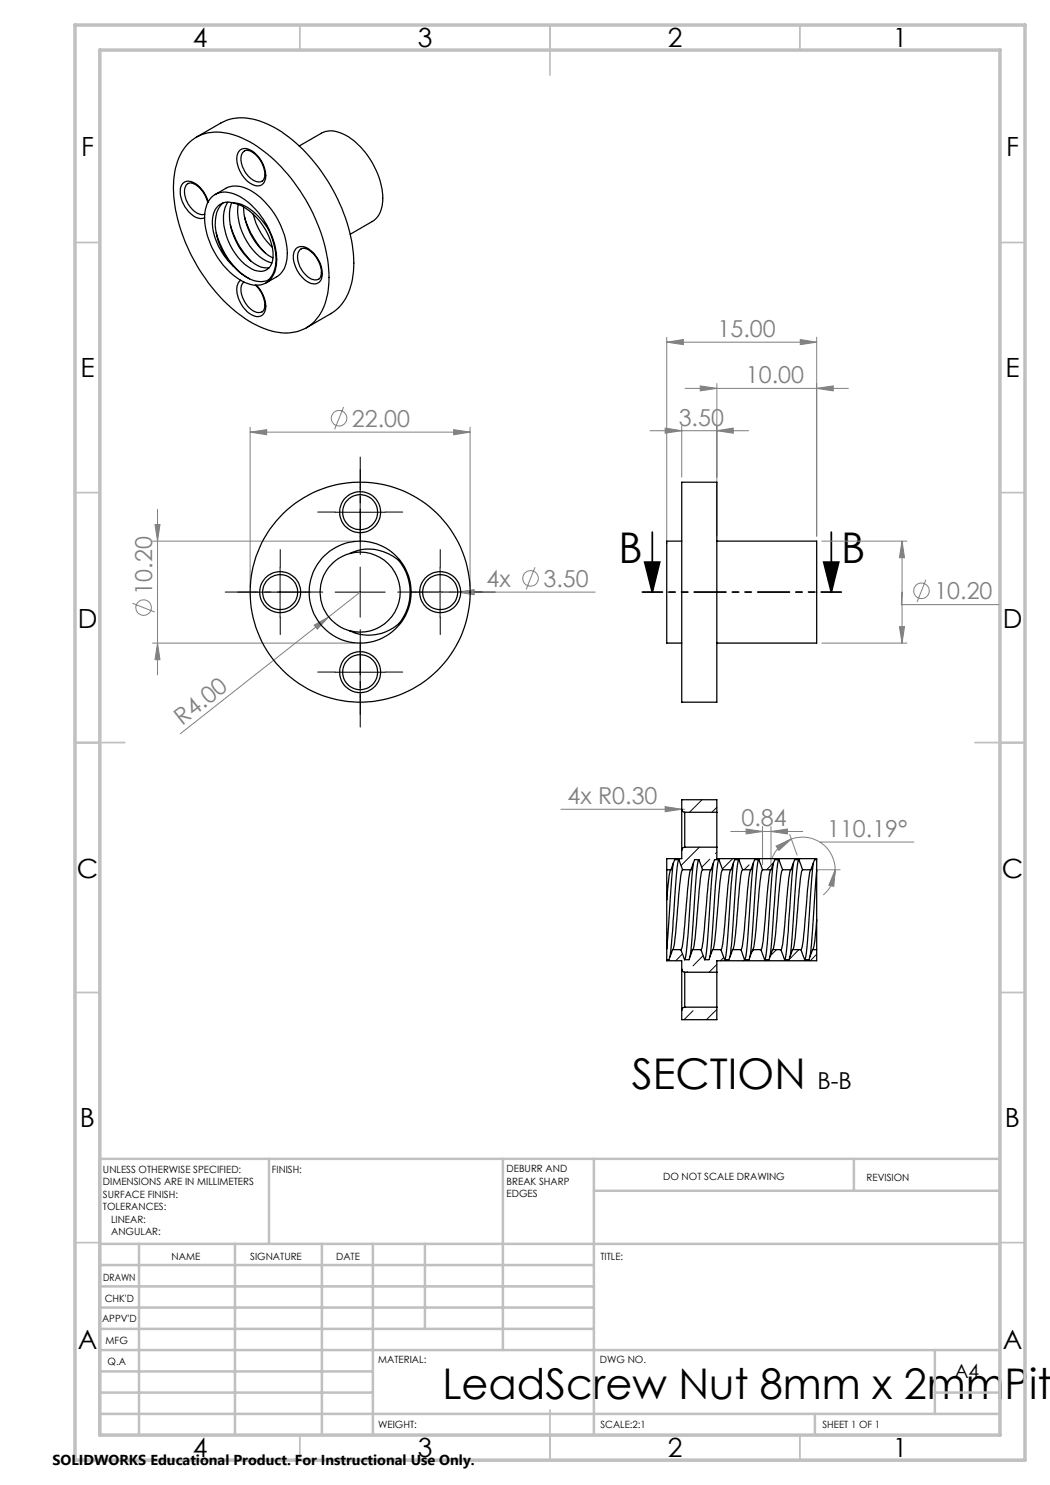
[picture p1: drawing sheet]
<svg xmlns="http://www.w3.org/2000/svg" width="210mm" height="297mm" viewBox="0 0 210 297" stroke-linecap="round" stroke-linejoin="round" font-family="sans-serif">
<g fill="none" stroke="#808080" stroke-width=".2">
<path d="M133.3 68.4l3.4-.5v1zM133.3 67.4v41.4M133.3 68.4h30M137 77.7h32.7M140.1 77.2l3.3 .5-3.3 .5zM143.4 76.7v30.5M160.1 67.9l3.2 .5-3.2 .5zM163.3 77.7l3.4-.5v1zM163.3 67.4v39.8M50 86.4l3.3-.5v1.1zM50 85.4v32M50 86.4h44"/>
<path d="M68.7 81.4l-1.8 4.5M90.7 85.9l3.3 .5-3.3 .6zM94 85.4v32M130 86.1h19.7M133 85.6l3.3 .5-3.3 .5zM136.3 85.1v10.3M143.4 86.1l3.2-.5v1zM30.5 108.2h40.5M31 104.9h1l-.5 3.3zM31.5 101.9v33.1M72 118.4l-35.9 28.4M84.5 118.4h34.5"/>
<path d="M91.5 118.4l3.3-.5v1.1zM107 113.4l-1.8 4.5M164.4 108.2h17M180.4 108.2l.5 3.3h-1zM180.4 108.2v20.4M180.4 118.4l-.1 2.5h19.5M185.2 116l-1.8 4.4M26.5 120.6l4.4 1.8M30.5 128.6h40.5M31.5 128.6l.5 3.3h-1zM62.8 125l3-1.6-2.3 2.4zM164.4 128.6h17"/>
<path d="M179.9 125.3h1l-.5 3.3zM112.2 161.9h24.7M133 161.3l3.3 .6-3.3 .4zM146.2 166.3h14.3M149.2 165.8l3.3 .5-3.3 .5zM152.5 165.3v7.6M154.2 166.3l3.3-.5v1zM154.2 165.3v7.6M155.2 169.2l3.1-1.4-2.5 2.3zM157.9 166.9l1.5 4.1M158.3 167.8a6.5 6.5 0 0 1 8.7 6.2M158.3 167.8a6.7 6.7 0 0 0-4 4"/>
<path d="M163.2 174h4.8M167 174l-.2 3.3-1-.2zM167 174a6.7 6.7 0 0 1-2.4 5M182.8 168.4h-18.7l.2 .2"/>
<circle cx="67.8" cy="83.7" r="1.56"/>
<circle cx="106.1" cy="115.7" r="1.56"/>
<circle cx="184.3" cy="118.2" r="1.55"/>
<circle cx="28.7" cy="121.5" r="1.56"/>
</g>
<path d="M128.9 112.4h3l-1.4 6zM130.5 106.4v12M164.7 112.4h3l-1.4 6zM166.3 106.4v12" fill="none" stroke="#000" stroke-width=".35"/>
<path d="M62 118.4h-17M72 108.4v-17M82 118.4h17M72 128.4v17" fill="none" stroke="#000" stroke-width=".2" stroke-dasharray="15.2 1.3 1.3 1.3" stroke-dashoffset="8.6"/>
<g fill="none" stroke="#000" stroke-width=".2" stroke-dasharray="15.2 1.3 1.3 1.3">
<path d="M72 97.4v-3.5M51 118.4h-3.5M56 113.4v-3.5M61 118.4h3.5M67 102.4h-3.5M72 107.4v3.5M77 102.4h3.5M83 118.4h-3.5M88 113.4v-3.5M93 118.4h3.5M56 123.4v3.5M67 134.4h-3.5"/>
<path d="M72 129.4v-3.5M72 139.4v3.5M77 134.4h3.5M88 123.4v3.5"/>
</g>
<path d="M72 97.4v10M51 118.4h10M56 113.4v10M67 118.4h10M67 102.4h10M72 113.4v10M83 118.4h10M88 113.4v10M67 134.4h10M72 129.4v10" fill="none" stroke="#000" stroke-width=".2"/>
<path d="M168.3 118.4h-39.8" fill="none" stroke="#000" stroke-width=".35" stroke-dasharray="6.3 1.3 1.3 1.3 1.3 1.3" stroke-dashoffset="2.3"/>
<g fill="none" stroke="#c0c0c0" stroke-width=".35">
<path d="M60 5v5M110 5v10M160 5v5M15 48.5h5M200 48.5h5M15 98.5h5M200 98.5h5M15 148.5h10M195 148.5h10M15 198.5h5M200 198.5h5M15 248.5h5"/>
<path d="M200 248.5h5M60 287v5M110 282v10M160 287v5"/>
</g>
<g fill="none" stroke="#c0c0c0" stroke-width=".5">
<path d="M53.8 231.8v17M100.6 231.8v38.2M118.8 231.8v55.2M118.8 238.2h81.2M170.8 231.8v6.4M200 231.8h-180v55.2M20 248.8h180M20 257.3h98.8M20 253h98.8M27.8 248.8v38.2M47 248.8v38.2M64.4 248.8v38.2"/>
<path d="M74.6 248.8v38.2M85 248.8v17M20 265.8h98.8M20 261.5h98.8M20 278.5h54.6M20 274.3h54.6M20 270h180M187 278.5h13M187 270v12.8M20 282.8h180M163 282.8v4.2"/>
</g>
<path d="M15 5h190v287h-190zM20 10h180v277h-180z" fill="none" stroke="#c0c0c0" stroke-width=".7"/>
<path d="M164.7 112.4h3l-1.4 6zM128.9 112.4h3l-1.4 6z" fill="#000"/>
<g fill="#808080">
<path d="M133 161.3l3.3 .6-3.3 .4z"/>
<path d="M62.8 125l3-1.6-2.3 2.4z"/>
<path d="M91.5 118.4l3.3-.5v1.1z"/>
<path d="M154.2 166.3l3.3-.5v1zM149.2 165.8l3.3 .5-3.3 .5z"/>
<path d="M143.4 86.1l3.2-.5v1zM133 85.6l3.3 .5-3.3 .5zM163.3 77.7l3.4-.5v1zM140.1 77.2l3.3 .5-3.3 .5z"/>
<path d="M50 86.4l3.3-.5v1.1zM90.7 85.9l3.3 .5-3.3 .6zM133.3 68.4l3.4-.5v1zM160.1 67.9l3.2 .5-3.2 .5zM180.4 108.2l.5 3.3h-1zM179.9 125.3h1l-.5 3.3zM167 174l-.2 3.3-1-.2zM155.2 169.2l3.1-1.4-2.5 2.3z"/>
<path d="M31 104.9h1l-.5 3.3zM31.5 128.6l.5 3.3h-1z"/>
</g>
<g fill="none" stroke="#000" stroke-width=".25">
<path d="M37.5 28.9a8.3 8.3 0 0 1 8.8-2.1 24.8 24.8 0 0 1 11.9 8.9 33.9 33.9 0 0 1 7.6 19.8 11.7 11.7 0 0 1-3.7 9.5 9.2 9.2 0 0 1-9.3 .7 28.5 28.5 0 0 1-12.9-11.7 31.3 31.3 0 0 1-5.2-18.1 11.8 11.8 0 0 1 2.8-7zM39.3 27.4l4.9-2.8a9.8 9.8 0 0 1 9.2 .2 30.2 30.2 0 0 1 13.2 13.2 30.2 30.2 0 0 1 4.1 16.3 10.4 10.4 0 0 1-4.5 8.4l-5 2.9M42.4 39.4a4.4 4.4 0 0 1 5.1-.3 15.4 15.4 0 0 1 7.8 13.9 4 4 0 0 1-4.4 4 11.7 11.7 0 0 1-7.5-5.6 13.6 13.6 0 0 1-2.3-9.7l.5-1.3zM43 38.9l2.2-1.2a5.6 5.6 0 0 1 5.9 1 15.7 15.7 0 0 1 6.3 13.1 4.6 4.6 0 0 1-2 3.5l-2.2 1.3M47.9 30.1a2.1 2.1 0 0 1 2.8 .3 5.9 5.9 0 0 1 2.3 5.7 1.61 1.61 0 0 1-2.6 .8 5.8 5.8 0 0 1-2.9-6.1zM48.5 30.5a1.42 1.42 0 0 1 2.3 .2 5.1 5.1 0 0 1 2 5 1.18 1.18 0 0 1-1.8 .5 5.1 5.1 0 0 1-2.7-5.2zM59.8 29.2l4.4-2.5a4.9 4.9 0 0 1 5 .4 15.8 15.8 0 0 1 7.4 13.1 4.8 4.8 0 0 1-2.2 4.1l-4.3 2.5M41.6 40.5a5.1 5.1 0 0 0-3.5-3.9 1.45 1.45 0 0 0-1.2 1.9 5 5 0 0 0 3.4 4.4h.7M41.6 40.4a5.3 5.3 0 0 0-4-4.2 1.87 1.87 0 0 0-1.5 2.5 6.2 6.2 0 0 0 3.3 4.9l.6 .1 .9-.1M43.3 46.6a14.7 14.7 0 0 0 6.6 9.2M44.6 40.6l-.1 .1a6.6 6.6 0 0 0-1.2 6.3 13.9 13.9 0 0 0 3.4 6.2M45.5 40.5a7.7 7.7 0 0 0-.3 6.5 11.1 11.1 0 0 0 5.8 7.1 2.6 2.6 0 0 0 3.6-2.8 12.1 12.1 0 0 0-7.2-10.5l-.7-.2"/>
<path d="M46.1 44.9a16.6 16.6 0 0 0 4.1 7.3M46.3 40.5a11.2 11.2 0 0 0 2.6 10.4 6.5 6.5 0 0 0 4.5 2.7l.4-.1M46.7 40.6a7.6 7.6 0 0 1 5.4 3.2 12.1 12.1 0 0 1 2.9 10 2.77 2.77 0 0 1-3.2 2.5 8.1 8.1 0 0 1-5.1-3.1M46.7 40.6a3.1 3.1 0 0 0-4.2 3.1 12.5 12.5 0 0 0 4.2 9.5M47.6 40.9a12.1 12.1 0 0 0 5.6 11.2l1.2 .5M48.1 56.1a3.3 3.3 0 0 0-.3 3.8 4.9 4.9 0 0 0 3.8 3.4 1.87 1.87 0 0 0 1.5-2.4 6.5 6.5 0 0 0-1.8-3.9M48.7 41.4a12.1 12.1 0 0 0 5.9 10.2M48.8 56.4a2.88 2.88 0 0 0-.1 3.5 3.9 3.9 0 0 0 3.2 2.6 1.28 1.28 0 0 0 1.1-1.6 6.1 6.1 0 0 0-1.9-3.9M48.9 43.3a15.9 15.9 0 0 0 4.1 7.2M50.6 42.8a13.6 13.6 0 0 0 3.8 6.6M59.3 49.7a2.28 2.28 0 0 1 3 .6 5.5 5.5 0 0 1 1.9 5.7 1.79 1.79 0 0 1-2.8 .3 6.1 6.1 0 0 1-2.6-5.9zM63.7 55.8a2.86 2.86 0 0 0 0-3.5 4 4 0 0 0-3.2-2.6 1.71 1.71 0 0 0-1 2.2 5 5 0 0 0 3.4 4.1l.8-.2"/>
<path d="M136.3 96.4h7.1v44h-7.1zM66.2 113a9.8 9.8 0 0 1 4.4-2.6 8.8 8.8 0 0 1 9.2 1.8 10 10 0 0 1 0 12.5 9.2 9.2 0 0 1-10.4 1.3 8 8 0 0 1-3.2-13zM70 110.7a8 8 0 0 1 10 7.7 8 8 0 0 1-10 7.7M136.3 108.2h-3v20.4h3M143.4 108.2h19.9v20.4h-19.9M133.3 179.9v9.9M133.3 174v5.9M133.3 174h.9M134.2 174l-.4 1-.5 4.9M134.7 172.5l-.4 3.2-1 14.1M135.8 171.9l.7 2.1M135.8 171.9h-.9l-.7 2.1"/>
<path d="M135.8 171.9a33.9 33.9 0 0 0-.9 7.8l-.9 11.6M136.3 161.9a.6 .6 0 0 0 .6 .6M136.3 161.9v8.1M136.3 161.9v-2h7.1v2.6M136.3 170v1.7h-3v2.3M136.5 174h-.1a113 113 0 0 0-1.3 12.8l-.2 2.1-.4 1M136.5 174h1.7M136.9 162.5v6.9M136.9 169.4a.6 .6 0 0 0-.6 .6M136.9 162.5h6.5M136.9 169.4h6.5M138.2 174a11.8 11.8 0 0 0-.7 3.9l-.7 8a9.5 9.5 0 0 1-.6 4"/>
<path d="M138.7 172.5l-.5 5.1a133.2 133.2 0 0 1-1.2 14.3h-.1M139.8 171.9l.7 2.1M139.8 171.9h-.9l-.7 2.1M139.8 171.9a33.9 33.9 0 0 0-.9 7.8l-.5 8.5-.4 3.1M140.5 174a11.8 11.8 0 0 0-.7 3.9l-.6 8a9.5 9.5 0 0 1-.7 4M140.5 174h1.7M142.2 174a9.5 9.5 0 0 0-.7 3.9l-.6 7.1a15.7 15.7 0 0 1-.7 4.9M142.7 172.5l-.6 6.1a118.5 118.5 0 0 1-1.1 13.3h-.1M143.4 162.5v6.9M143.4 169.4v2.3h19.9v.2M143.8 171.9l.7 2.1M143.8 171.9h-.9l-.7 2.1"/>
<path d="M143.8 171.9a35.9 35.9 0 0 0-.9 7.8l-.6 8.5-.3 3.1M144.5 174a9.5 9.5 0 0 0-.6 3.9l-.6 7.1a15.7 15.7 0 0 1-.8 4.9M144.5 174h1.7M146.2 174h-.1a56.3 56.3 0 0 0-1.1 10l-.5 4.9-.3 1M146.7 172.5l-.6 6.1a118.5 118.5 0 0 1-1.1 13.3h-.1M147.8 171.9l.7 2.1M147.8 171.9h-.9l-.7 2.1M147.8 171.9a33.9 33.9 0 0 0-.9 7.8l-.5 8.5-.4 3.1M148.5 174h-.1a56.3 56.3 0 0 0-1 10l-.5 4.9-.4 1M148.5 174h1.7M150.2 174a11.8 11.8 0 0 0-.7 3.9l-.6 8a11.8 11.8 0 0 1-.7 4M150.7 172.5l-.5 5.1a157.9 157.9 0 0 1-1.2 14.1l-.1 .2"/>
<path d="M151.8 171.9l.7 2.1M151.8 171.9h-.9l-.7 2.1M151.8 171.9a33.9 33.9 0 0 0-.9 7.8l-.5 8.5-.4 3.1M152.5 174a27 27 0 0 0-.9 6.9l-.4 5a11.8 11.8 0 0 1-.7 4M152.5 174h1.7M154.2 174l-.4 1-.2 2.1-.7 7.9a15.7 15.7 0 0 1-.7 4.9M154.7 172.5l-.6 6.1a118.5 118.5 0 0 1-1.1 13.3h-.1M155.8 171.9l.7 2.1M155.8 171.9h-.9l-.7 2.1M155.8 171.9a33.9 33.9 0 0 0-.9 7.8l-.9 11.6M156.5 174h-.1a113 113 0 0 0-1.3 12.8l-.3 2.5-.3 .6M156.5 174h1.7"/>
<path d="M158.2 174a11.8 11.8 0 0 0-.7 3.9l-.7 8.9-.3 2.1-.3 1M158.7 172.5l-.5 5.1a133.2 133.2 0 0 1-1.2 14.3h-.1M159.8 171.9l.7 2.1M159.8 171.9h-.9l-.7 2.1M159.8 171.9a33.9 33.9 0 0 0-.9 7.8l-.5 8.5-.4 3.1M160.5 174a11.8 11.8 0 0 0-.7 3.9l-.6 8a9.5 9.5 0 0 1-.7 4M160.5 174h1.7M162.2 174a25.7 25.7 0 0 0-.9 6.9l-.4 4.1a15.7 15.7 0 0 1-.7 4.9M162.7 172.5l-.6 6.1a118.5 118.5 0 0 1-1.1 13.3h-.1M163.3 171.9h-.4l-.7 2.1M163.3 174.1l-1 14.1-.3 3.1M163.3 171.9v2.2"/>
<path d="M163.3 174.1v9.9M133.3 189.8v2.1M133.3 191.9v.3h3v1.6M134.5 189.9l-.7 2h-.5M134.5 189.9h1.7M136.2 189.9l.7 2M136.3 193.8a.6 .6 0 0 0 .6 .6M136.3 193.8v8.2M136.9 194.4v7M136.9 194.4h6.5M138.5 189.9l-.7 2h-.9M138.5 189.9h1.7"/>
<path d="M140.2 189.9l.7 2M142.5 189.9l-.7 2h-.9M142.5 189.9h1.7M143.4 194.4v7M144.2 189.9l.7 2M146.5 189.9l-.7 2h-.9M146.5 189.9h1.7M148.2 189.9l.7 2M150.5 189.9l-.7 2h-.9M150.5 189.9h1.7M152.2 189.9l.7 2M154.5 189.9l-.7 2h-.9"/>
<path d="M154.5 189.9h1.7M156.2 189.9l.7 2M158.5 189.9l-.7 2h-.9M158.5 189.9h1.7M160.2 189.9l.7 2M162.5 189.9l-.7 2h-.9M162.5 189.9h.8M163.3 184v1a15.7 15.7 0 0 1-.8 4.9M163.3 184v5.9M163.3 189.9v2.3h-19.9v2.2M136.9 201.4a.6 .6 0 0 0-.6 .6M136.9 201.4h6.5"/>
<path d="M143.4 201.4v2.5h-7.1v-1.9"/>
<circle cx="56" cy="118.4" r="4.1"/>
<circle cx="56" cy="118.4" r="3.5"/>
<circle cx="72" cy="102.4" r="3.5"/>
<circle cx="72" cy="102.4" r="4.1"/>
<circle cx="72" cy="118.4" r="22"/>
<circle cx="72" cy="118.4" r="10.2"/>
<circle cx="88" cy="118.4" r="4.1"/>
<circle cx="88" cy="118.4" r="3.5"/>
<circle cx="72" cy="134.4" r="3.5"/>
<circle cx="72" cy="134.4" r="4.1"/>
</g>
<g fill="none" stroke="#000" stroke-width=".2">
<path d="M140.4 159.9l-2.5 2.6M139.9 169.4l-3.7 3.7M142 171.8l-1.7 1.7M143.4 170.5l-.3 .2M143.4 161.5l-1 1M146.5 171.7l-2 2.1M149.8 173l-1 1M151.1 171.7l-.1 .1M154.7 172.6l-1.4 1.4M155.5 171.7l-.2 .2M160 171.7l-.2 .3M136.5 190.8l-1.4 1.4"/>
<path d="M137.5 194.3l-.2 .1M140.6 191.1l-2 2.1M143.4 192.9l-1.6 1.5M144.7 191.5l-.6 .7M148.7 192l-.1 .2M150.8 189.9l-.4 .5M153.3 191.9l-.2 .3M155.3 189.9l-1.2 1.3M159.8 189.9l-2.1 2.1M163.3 190.8l-1.2 1.4M138.6 202.1l-1.8 1.8M143.4 201.9l-2.1 2"/>
</g>
<g font-size="8.5">
<text x="123.7" y="112.7">B</text>
<text x="168.2" y="112.7">B</text>
<text x="126.4" y="217.9">SECTION</text>
<text x="88.5" y="279.7">LeadScrew Nut 8mm x 2mmPitc</text>
</g>
<g font-size="5.3">
<text x="38.5" y="9.5">4</text>
<text x="83.5" y="9.5">3</text>
<text x="133.6" y="9.5">2</text>
<text x="178.6" y="9.5">1</text>
<text x="16.2" y="31.3">F</text>
<text x="201.2" y="31.3">F</text>
<text x="16.1" y="75.5">E</text>
<text x="201.1" y="75.5">E</text>
<text x="15.5" y="125.5">D</text>
<text x="200.5" y="125.5">D</text>
<text x="15.4" y="175.5">C</text>
<text x="200.4" y="175.5">C</text>
<text x="16" y="225.5">B</text>
<text x="201" y="225.5">B</text>
<text x="15.5" y="269.8">A</text>
<text x="200.5" y="269.8">A</text>
<text x="38.5" y="291.5">4</text>
<text x="83.5" y="291.5">3</text>
<text x="133.6" y="291.5">2</text>
<text x="178.6" y="291.5">1</text>
</g>
<g font-size="4.7" fill="#808080">
<text x="143.5" y="67.4">15.00</text>
<text x="149.2" y="76.6">10.00</text>
<text x="70.4" y="85.3">22.00</text>
<text x="135.7" y="85.1">3.50</text>
<text x="30.5" y="118.9" transform="rotate(-90 30.5 118.9)">10.20</text>
<text x="97.3" y="117.4">4x</text>
<text x="108.7" y="117.4">3.50</text>
<text x="186.9" y="119.9">10.20</text>
<text x="36.5" y="145.1" transform="rotate(-38 36.5 145.1)">R4.00</text>
<text x="113.5" y="160.9">4x R0.30</text>
<text x="148.3" y="165.3">0.84</text>
<text x="165.4" y="167.4">110.19°</text>
</g>
<text font-size="4.7" x="163.5" y="217.9">B-B</text>
<text font-size="3.9" x="190.9" y="275.5">A4</text>
<text font-size="2.9" x="10.5" y="292.9">SOLIDWORKS Educational Product. For Instructional Use Only.</text>
<g font-size="2">
<text x="20.6" y="234.6">UNLESS OTHERWISE SPECIFIED:</text>
<text x="20.6" y="237.1">DIMENSIONS ARE IN MILLIMETERS</text>
<text x="20.6" y="239.6">SURFACE FINISH:</text>
<text x="54.4" y="234.6">FINISH:</text>
<text x="101.3" y="234.5">DEBURR AND</text>
<text x="101.3" y="237">BREAK SHARP</text>
<text x="101.3" y="239.5">EDGES</text>
<text x="132.6" y="236">DO NOT SCALE DRAWING</text>
<text x="173.3" y="236.2">REVISION</text>
<text x="20.6" y="242.1">TOLERANCES:</text>
<text x="22.2" y="244.6">LINEAR:</text>
<text x="22.2" y="247.1">ANGULAR:</text>
<text x="34.3" y="252">NAME</text>
<text x="50" y="251.9">SIGNATURE</text>
<text x="67.2" y="251.9">DATE</text>
<text x="120.1" y="251.9">TITLE:</text>
<text x="20.6" y="256.1">DRAWN</text>
<text x="20.9" y="260.3">CHK'D</text>
<text x="20.4" y="264.4">APPV'D</text>
<text x="21.1" y="268.8">MFG</text>
<text x="21.5" y="273">Q.A</text>
<text x="75.6" y="272.5">MATERIAL:</text>
<text x="120" y="272.5">DWG NO.</text>
<text x="75.6" y="285.5">WEIGHT:</text>
<text x="120.1" y="285.6">SCALE:2:1</text>
<text x="164.5" y="285.6">SHEET 1 OF 1</text>
</g>
</svg>
